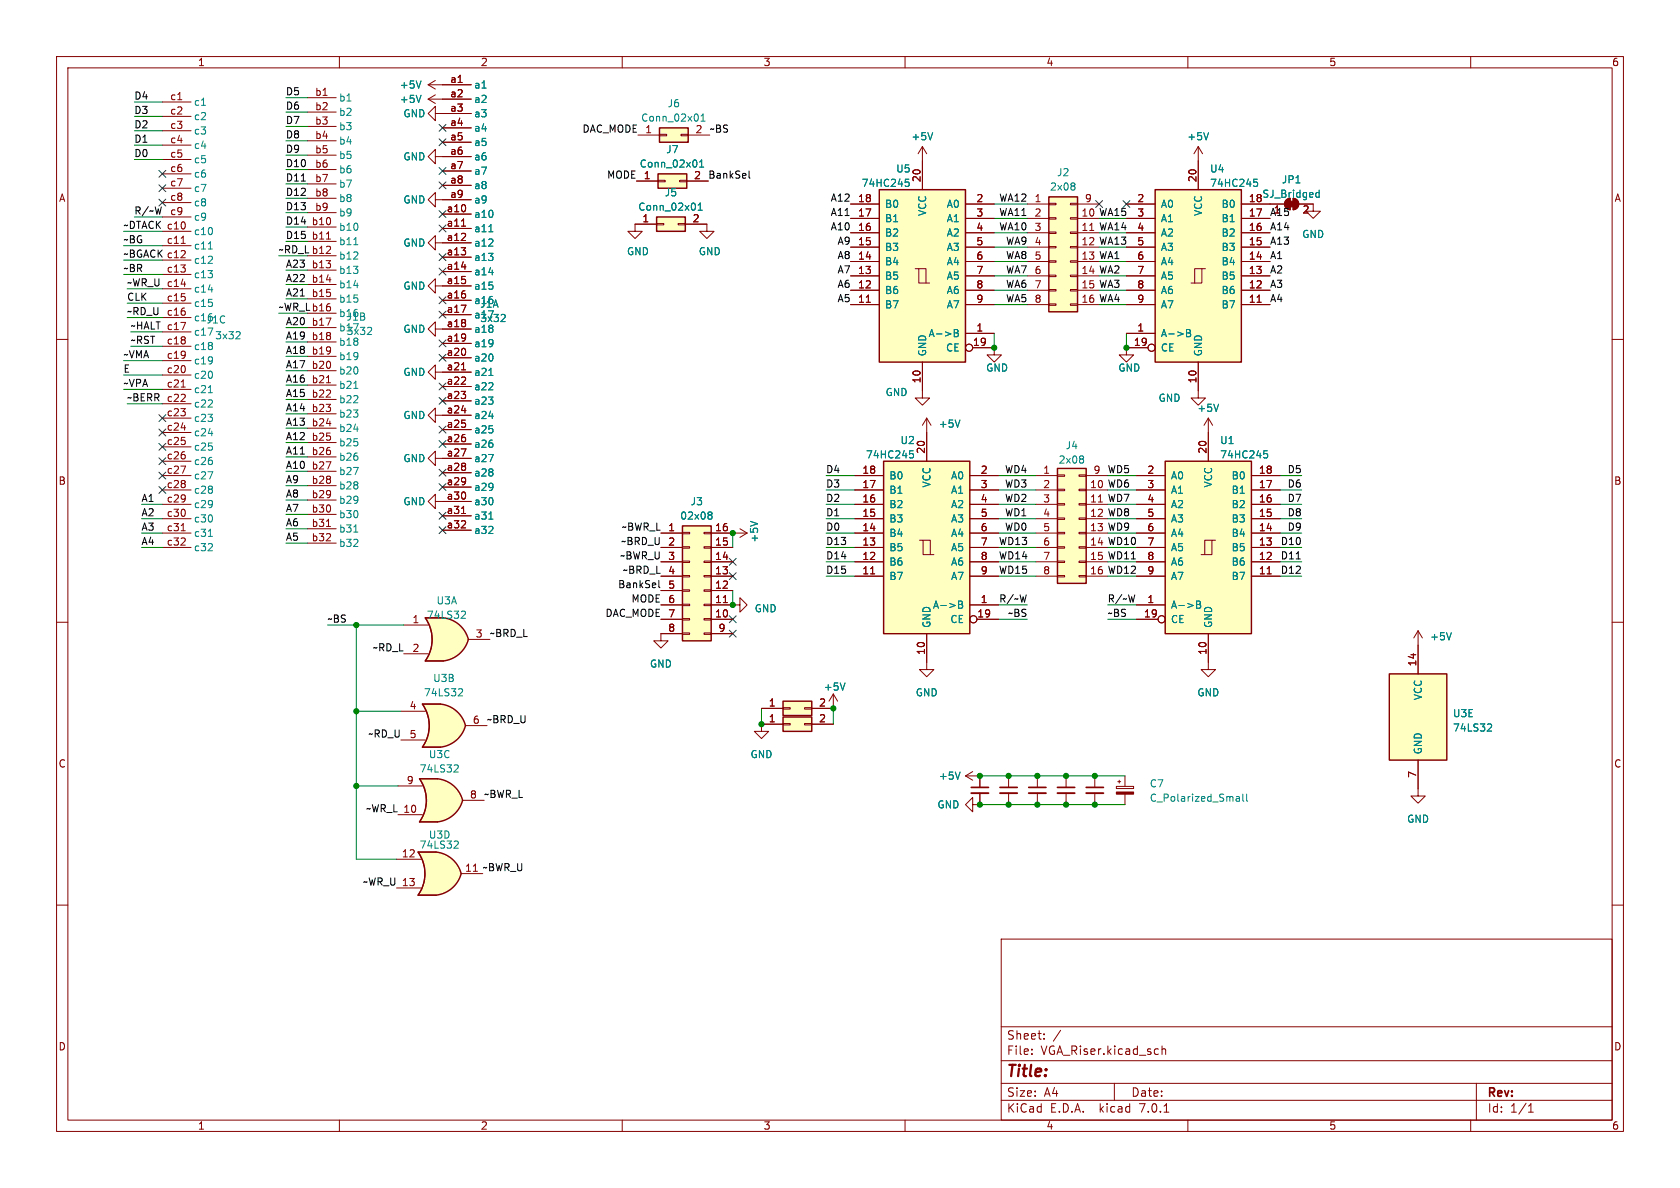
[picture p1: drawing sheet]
<svg xmlns="http://www.w3.org/2000/svg" width="297mm" height="210mm" viewBox="0 0 297 210" stroke-linecap="round" stroke-linejoin="round" font-family="sans-serif">
<g fill="none" stroke="#840000" stroke-width=".18">
<path d="M10 10h277v190h-277zM12 12h273v186h-273zM28.7 18h5.1M54.4 17.3h5M54.4 19.8h5M60 10v2M75.7 15h7.6M75.7 17.5h7.6M75.7 15l1.3 .7M75.7 17.5l1.3 .8M77 14.2l-1.3 .8M77 16.8l-1.3 .7"/>
<path d="M110 10v2M160 10v2M210 10v2M260 10v2M28.7 20.6h5.1M28.7 23.1h5.1M28.7 25.7h5.1M28.7 28.2h5.1M28.7 30.7h5.1M28.7 33.3h5.1M28.7 35.8h5.1M28.7 38.4h5.1"/>
<path d="M54.4 22.4h5M54.4 24.9h5M54.4 27.4h5M54.4 30h5M54.4 32.5h5M54.4 35.1h5M54.4 37.6h5M77 27.7v-1.3l-1.3 1.3 1.3 1.3v-1.3h6.3M77 35.3v-1.3l-1.3 1.3 1.3 1.3v-1.3h6.3M77 20.1v-1.3l-1.3 1.3 1.3 1.2v-1.2h6.3M78.2 37.8h5.1M78.2 22.6h5.1"/>
<path d="M78.2 25.1h5.1M78.2 30.2h5.1M78.2 32.8h5.1M81.6 40h.7M112.5 32h3.8M112.8 23.9h3.8M116.1 39.5h1.2v.3h-1.2zM116.1 39.6h-3.8v1.3h1.2l-1.2 1.3-1.3-1.3h1.3M116.3 31.9h1.3v.2h-1.3zM116.6 23.7h1.3v.3h-1.3zM119.9 39.5h1.3v.3h-1.3zM120.1 31.9h1.3v.2h-1.3z"/>
<path d="M120.4 23.7h1.3v.3h-1.3zM121.2 39.6h3.8v1.3h1.2l-1.2 1.3-1.3-1.3h1.3M121.4 32h3.8M121.7 23.9h3.8M150.4 38.6h5M150.4 36.1h5M163.1 25.9v7.6M163.1 25.9l-.8 1.3M163.1 25.9l.7 1.3M170.7 38.6h5.1M170.7 36.1h5.1M181.6 38.6h3.8"/>
<path d="M181.6 36.1h3.8M185.4 38.5h1.3v.2h-1.3zM185.4 35.9h1.3v.3h-1.3zM189.2 38.5h1.3v.2h-1.3zM189.2 35.9h1.3v.3h-1.3zM190.5 38.6h3.8M190.5 36.1h3.8M199.1 38.6h5.1M199.1 36.1h5.1M211.8 25.9l-.7 1.3M211.8 25.9v7.6M211.8 25.9l.8 1.3"/>
<path d="M219.5 38.6h5M219.5 36.1h5M227.4 35.3l.7-.2v2a1.02 1.02 0 0 1-1-.7 1.02 1.02 0 0 1 .3-1.1zM228.6 35.1a1.02 1.02 0 0 1 1 1 1.02 1.02 0 0 1-1 1zM232.2 36.1v1.2h1.2l-1.2 1.3-1.3-1.3h1.3M10 60h2M28.7 40.9h5.1M28.7 43.4h5.1M28.7 46h5.1M28.7 48.5h5.1M28.7 51.1h5.1M28.7 53.6h5.1"/>
<path d="M28.7 56.1h5.1M28.7 58.7h5.1M32 43h.8M54.4 40.1h5M54.4 42.7h5M54.4 45.2h5M54.4 47.8h5M54.4 50.3h5M54.4 52.8h5M54.4 55.4h5M54.4 57.9h5M57.7 42.3h.7"/>
<path d="M77 58.2v-1.3l-1.3 1.3 1.3 1.2v-1.2h6.3M77 42.9v-1.2l-1.3 1.2 1.3 1.3v-1.3h6.3M77 50.5v-1.2l-1.3 1.2 1.3 1.3v-1.3h6.3M78.2 40.4h5.1M78.2 45.5h5.1M78.2 48h5.1M78.2 53.1h5.1M78.2 55.6h5.1M150.4 53.8h5M150.4 51.3h5M150.4 48.8h5M150.4 46.2h5"/>
<path d="M150.4 43.7h5M150.4 41.1h5M153.1 53.4h.8M161.8 47.5h.6v2.5h1.9M162.4 47.5h1.3v2.5M170.7 58.9h5.1M170.7 53.8h5.1M170.7 51.3h5.1M170.7 48.8h5.1M170.7 46.2h5.1M170.7 43.7h5.1M170.7 41.1h5.1"/>
<path d="M181.6 53.8h3.8M181.6 51.3h3.8M181.6 48.8h3.8M181.6 46.2h3.8M181.6 43.7h3.8M181.6 41.1h3.8M185.4 53.7h1.3v.3h-1.3zM185.4 51.2h1.3v.2h-1.3zM185.4 48.6h1.3v.3h-1.3zM185.4 46.1h1.3v.3h-1.3zM185.4 43.6h1.3v.2h-1.3zM185.4 41h1.3v.3h-1.3z"/>
<path d="M189.2 53.7h1.3v.3h-1.3zM189.2 51.2h1.3v.2h-1.3zM189.2 48.6h1.3v.3h-1.3zM189.2 46.1h1.3v.3h-1.3zM189.2 43.6h1.3v.2h-1.3zM189.2 41h1.3v.3h-1.3zM190.5 53.8h3.8M190.5 51.3h3.8M190.5 48.8h3.8M190.5 46.2h3.8M190.5 43.7h3.8M190.5 41.1h3.8"/>
<path d="M199.1 58.9h5.1M199.1 53.8h5.1M199.1 51.3h5.1M199.1 48.8h5.1M199.1 46.2h5.1M199.1 43.7h5.1M199.1 41.1h5.1M212.5 47.5h-1.3v2.5M213.1 47.5h-.6v2.5h-1.9M219.5 53.8h5M219.5 51.3h5M219.5 48.8h5"/>
<path d="M219.5 46.2h5M219.5 43.7h5M219.5 41.1h5M222.2 53.4h.8M285 60h2M28.7 61.2h5.1M28.7 63.8h5.1M28.7 66.3h5.1M28.7 68.8h5.1M28.7 71.4h5.1M28.7 73.9h5.1M28.7 76.5h5.1"/>
<path d="M28.7 79h5.1M32 68.4h.8M54.4 60.5h5M54.4 63h5M54.4 65.5h5M54.4 68.1h5M54.4 70.6h5M54.4 73.2h5M54.4 75.7h5M54.4 78.2h5M57.7 67.7h.7M77 65.8v-1.3l-1.3 1.3 1.3 1.3v-1.3h6.3"/>
<path d="M77 73.4v-1.3l-1.3 1.3 1.3 1.3v-1.3h6.3M78.2 60.7h5.1M78.2 63.2h5.1M78.2 68.3h5.1M78.2 70.9h5.1M78.2 75.9h5.1M78.2 78.5h5.1M81.6 65.4h.7M163.1 64v6.4h1.2l-1.2 1.2-1.3-1.2h1.3M163.8 73.9l-.7 1.3M163.8 73.9v7.6M163.8 73.9l.8 1.3"/>
<path d="M172 61.5h3.8v1.2h1.2l-1.2 1.3-1.3-1.3h1.3M202.9 61.5h-3.8v1.2h1.3l-1.3 1.3-1.2-1.3h1.2M211.8 64v6.4h1.3l-1.3 1.2-1.2-1.2h1.2M213.6 73.9l-.7 1.3M213.6 73.9v7.6M213.6 73.9l.8 1.3M28.7 81.5h5.1M28.7 84.1h5.1M28.7 86.6h5.1M28.7 89.2h5.1M28.7 91.7h5.1M28.7 94.2h5.1"/>
<path d="M28.7 96.8h5.1M32 93.8h.8M54.4 80.8h5M54.4 83.3h5M54.4 85.9h5M54.4 88.4h5M54.4 90.9h5M54.4 93.5h5M54.4 96h5M57.7 93.1h.7M77 81v-1.2l-1.3 1.2 1.3 1.3v-1.3h6.3M77 88.6v-1.2l-1.3 1.2 1.3 1.3v-1.3h6.3"/>
<path d="M78.2 83.6h5.1M78.2 86.1h5.1M78.2 91.2h5.1M78.2 93.7h5.1M81.6 90.8h.7M116.8 94.2h3.8M116.8 96.8h3.8M116.8 99.3h3.8M120.6 99.2h1.3v.2h-1.3zM120.6 96.6h1.3v.3h-1.3zM120.6 94.1h1.3v.3h-1.3zM124.5 99.2h1.2v.2h-1.2z"/>
<path d="M124.5 96.6h1.2v.3h-1.2zM124.5 94.1h1.2v.3h-1.2zM125.7 94.2h6.4M125.7 96.8h3.8M125.7 99.3h3.8M130.8 93.5l1.3 .7M132.1 94.2l-1.3 .8M151.1 84.1h5.1M151.1 86.6h5.1M151.1 89.2h5.1M151.1 91.7h5.1M151.1 94.2h5.1"/>
<path d="M151.1 96.8h5.1M151.1 99.3h5.1M162.6 95.5h.6v2.5h1.9M163.2 95.5h1.3v2.5M171.4 84.1h5.1M171.4 86.6h5.1M171.4 89.2h5.1M171.4 91.7h5.1M171.4 94.2h5.1M171.4 96.8h5.1M171.4 99.3h5.1M183.1 84.1h3.8"/>
<path d="M183.1 86.6h3.8M183.1 89.2h3.8M183.1 91.7h3.8M183.1 94.2h3.8M183.1 96.8h3.8M183.1 99.3h3.8M186.9 99.2h1.3v.2h-1.3zM186.9 96.6h1.3v.3h-1.3zM186.9 94.1h1.3v.3h-1.3zM186.9 91.6h1.3v.2h-1.3zM186.9 89h1.3v.3h-1.3zM186.9 86.5h1.3v.2h-1.3z"/>
<path d="M186.9 83.9h1.3v.3h-1.3zM190.8 99.2h1.2v.2h-1.2zM190.8 96.6h1.2v.3h-1.2zM190.8 94.1h1.2v.3h-1.2zM190.8 91.6h1.2v.2h-1.2zM190.8 89h1.2v.3h-1.2zM190.8 86.5h1.2v.2h-1.2zM190.8 83.9h1.2v.3h-1.2zM192 84.1h3.8M192 86.6h3.8M192 89.2h3.8M192 91.7h3.8"/>
<path d="M192 94.2h3.8M192 96.8h3.8M192 99.3h3.8M200.9 84.1h5.1M200.9 86.6h5.1M200.9 89.2h5.1M200.9 91.7h5.1M200.9 94.2h5.1M200.9 96.8h5.1M200.9 99.3h5.1M214.2 95.5h-1.2v2.5M214.9 95.5h-.7v2.5h-1.9"/>
<path d="M221.2 84.1h5.1M221.2 86.6h5.1M221.2 89.2h5.1M221.2 91.7h5.1M221.2 94.2h5.1M221.2 96.8h5.1M221.2 99.3h5.1M10 110h2M116.8 109.5h3.8M116.8 106.9h3.8M116.8 104.4h3.8M116.8 101.9h3.8"/>
<path d="M120.6 111.9h1.3v.2h-1.3zM120.6 109.3h1.3v.3h-1.3zM120.6 106.8h1.3v.3h-1.3zM120.6 104.3h1.3v.2h-1.3zM120.6 101.7h1.3v.3h-1.3zM120.6 112h-3.8v1.3h1.3l-1.3 1.3-1.2-1.3h1.2M124.5 111.9h1.2v.2h-1.2zM124.5 109.3h1.2v.3h-1.2zM124.5 106.8h1.2v.3h-1.2zM124.5 104.3h1.2v.2h-1.2zM124.5 101.7h1.2v.3h-1.2zM125.7 106.9h5.1v-1.2l1.3 1.2-1.3 1.3v-1.3"/>
<path d="M125.7 109.5h3.8M125.7 104.4h3.8M125.7 101.9h3.8M125.7 112h3.8M127.9 106.5h.7M151.1 101.9h5.1M153.9 101.4h.7M163.8 112v6.4h1.3l-1.3 1.2-1.2-1.2h1.2M171.4 106.9h5.1M171.4 101.9h5.1M172.7 109.5h3.8M183.1 101.9h3.8"/>
<path d="M186.9 101.7h1.3v.3h-1.3zM190.8 101.7h1.2v.3h-1.2zM192 101.9h3.8M200.9 109.5h3.8M200.9 106.9h5.1M200.9 101.9h5.1M213.6 112v6.4h1.3l-1.3 1.2-1.3-1.2h1.3M221.2 101.9h5.1M224 101.4h.7M250.7 111.5l-.8 1.3M250.7 111.5v7.6M250.7 111.5l.8 1.3"/>
<path d="M285 110h2M134.6 125.2h3.8M138.4 125.1h1.3v.2h-1.3zM142.2 125.1h1.3v.2h-1.3zM147.3 122.7v2.5h-3.8M147.3 122.7l-.7 1.3M147.3 122.7l.8 1.3M170.7 137.2h2.5v2M170.7 137.2l1.3 .7M172 136.4l-1.3 .8M178.3 137.2v2M183.4 137.2v2"/>
<path d="M188.5 137.2v2M193.5 137.2v2M197.4 139h3v.4h-3zM197.6 138.2h.5M197.9 137.9v.5M198.9 137.2v1.8M250.7 134.4v6.3h1.3l-1.3 1.3-1.3-1.3h1.3M10 160h2M173.2 140.2v2h-1.2v1.3l-1.3-1.3 1.3-1.2v1.2M178.3 140.2v2M183.4 140.2v2M188.5 140.2v2"/>
<path d="M193.5 140.2v2M198.9 140.4v1.8M285 160h2M177 166h108v32h-108zM60 198v2M110 198v2M160 198v2M177 194.5h108M177 191.5h108M177 187.5h108M177 181.5h108M182.4 186.3v.1"/>
<path d="M182.4 185.5v.1M184.6 183.6v.1M184.6 182.8v.1M197 191.5v3M205.4 184.9v1.5M205.4 185.5l.2-.1 .4 .1 .1 .9M205.8 196.6h.8M210 198v2M260 198v2M261 191.5v6.5M270.2 196.6h.9M270.2 195.5l.4-.4v1.5"/>
<circle cx="171.3" cy="61.5" r=".63"/>
<circle cx="203.6" cy="61.5" r=".63"/>
<circle cx="172.1" cy="109.5" r=".63"/>
<circle cx="205.4" cy="109.5" r=".63"/>
</g>
<g fill="#ffffc2" stroke="#ffffc2" stroke-width=".18">
<path d="M116.3 30.7h5.1v2.6h-5.1z"/>
<path d="M116.6 22.6h5.1v2.5h-5.1z"/>
<path d="M116.1 38.4h5.1v2.5h-5.1z"/>
<path d="M155.4 33.5h15.3v30.5h-15.3z"/>
<path d="M120.6 93h5.1v20.3h-5.1z"/>
<path d="M185.4 34.8h5.1v20.3h-5.1z"/>
<path d="M204.2 33.5h15.3v30.5h-15.3z"/>
<path d="M245.6 119.1h10.2v15.3h-10.2z"/>
<path d="M138.4 124h5.1v2.5h-5.1z"/>
<path d="M206 81.5h15.2v30.5h-15.2z"/>
<path d="M186.9 82.8h5.1v20.3h-5.1z"/>
<path d="M156.2 81.5h15.2v30.5h-15.2z"/>
<path d="M77.3 126.9l5 1.4a5.2 5.2 0 0 1-4.4 3.8z"/>
</g>
<path d="M116.1 38.4h5.1v2.5h-5.1zM116.3 30.7h5.1v2.6h-5.1zM116.6 22.6h5.1v2.5h-5.1zM155.4 33.5h15.3v30.5h-15.3zM185.4 34.8h5.1v20.3h-5.1zM204.2 33.5h15.3v30.5h-15.3zM120.6 93h5.1v20.3h-5.1zM156.2 81.5h15.2v30.5h-15.2zM186.9 82.8h5.1v20.3h-5.1zM206 81.5h15.2v30.5h-15.2zM245.6 119.1h10.2v15.3h-10.2zM138.4 124h5.1v2.5h-5.1z" fill="none" stroke="#840000" stroke-width=".25"/>
<g fill="none" stroke="#008484" stroke-width=".18">
<path d="M74.4 14.3l-.4 1.3M74.4 16.8l-.4 1.3M123.4 37.2h.8M123.4 36.3l.4-.4v1.3M123.7 29.5h.7M123.7 28.6l.3-.3v1.2M123.9 21.4h.8M123.9 20.5l.4-.4v1.3M160.1 31.7h.6M160.2 32.2h.3l.2 .2v.4l-.5 .2M164.9 23.4l-.4 1.3M189.9 32.4l.1 .2-.1 .2"/>
<path d="M189.9 32.9l.1 .2-.1 .4M213.7 23.4l-.5 1.3M221.7 31.7h.6M221.8 32.2h.3l.2 .2v.4l-.5 .2M232.7 34.8h.5M232.7 34.1h.5M233.2 33.6v1.3M36.8 44h.8M42.3 58.7l.2 .2-.1 .3-.7 .7h.8M62.5 43.3h.8M65.6 57.9l.1 .2-.1 .3-.7 .7h.8M86.4 41h.7"/>
<path d="M89.2 55.6l.1 .2v.3l-.8 .7h.8M168.7 58.2h.4l.3 .3-.3 .4 .3 .1v.3l-.2 .2h-.5zM168.7 58.9h.4M209.8 58.2h.4l.2 .3-.2 .4 .2 .1 .1 .3-.2 .2h-.5zM209.8 58.9h.4M36.8 69.4h.8M62.5 68.7h.8M86.4 66.4h.7M160.8 79.7h.6M169.7 74.2l-.4 1.3M215.4 71.5l-.4 1.2M223.4 79.7h.7"/>
<path d="M36.8 94.8h.8M62.5 94.1h.8M86.4 91.8h.7M125.4 90.5h.2l.3 .2-.3 .3M125.4 91h.2M125.6 91l.3 .3v.2l-.3 .3h-.2M132.7 92.2l1.2 .4M161 80.2h.3l.2 .2-.1 .4-.4 .2M191.4 80.7l.2 .1-.2 .3M191.4 81.2l.2 .2-.2 .4M223.6 80.2h.3l.2 .2v.4l-.5 .2M169.5 106.3h.4l.2 .2-.2 .4 .2 .1 .1 .3-.2 .2h-.5z"/>
<path d="M169.5 106.9h.4M211.5 106.3h.5l.2 .2-.2 .4 .2 .1 .1 .3-.3 .2h-.5zM211.5 106.9h.5M256.6 111.8l-.4 1.3M149.4 120.7l-.4 1.3M169.7 136.5l-.4 1.2M263.2 128h.4l.1 .3-.8 .9h.8M218.7 140.8h.2l.2 .2v.6M219.1 141.6h-.4M219.1 141.1l-.4 .1M219.7 140.4v1.1l.2 .1M220.4 140.4v1.1l.2 .1"/>
</g>
<g fill="#840000" stroke="#840000" stroke-width=".18">
<path d="M227.8 35.6h1.1v1h-1.1z"/>
<path d="M227.4 35.3l.7-.2v2a1.02 1.02 0 0 1-1-.7 1.02 1.02 0 0 1 .3-1.1z"/>
<path d="M228.6 35.1a1.02 1.02 0 0 1 1 1 1.02 1.02 0 0 1-1 1z"/>
<path d="M197.4 140h3v.4h-3z"/>
</g>
<path d="M171.7 140.2h3.1M176.8 140.2h3M181.9 140.2h3M186.9 140.2h3.1M192 140.2h3.1" fill="none" stroke="#840000" stroke-width=".33"/>
<path d="M171.7 139.2h3.1M176.8 139.2h3M181.9 139.2h3M186.9 139.2h3.1M192 139.2h3.1" fill="none" stroke="#840000" stroke-width=".3"/>
<path d="M74.7 132.1h3.2M74.7 124.5h3.2" fill="none" stroke="#ffffc2" stroke-width=".18"/>
<path d="M74.7 124.5h3.2v7.6h-3.2a6.7 6.7 0 0 0 0-7.6z" fill="#ffffc2"/>
<g fill="#ffffc2" stroke="#ffffc2" stroke-width=".18">
<path d="M77.9 124.5a5.1 5.1 0 0 1 4.4 3.8l-5 1.3z"/>
<path d="M77.8 111.7l5 1.3a5.2 5.2 0 0 1-4.4 3.8z"/>
</g>
<path d="M77.9 124.5h-3.2a6.6 6.6 0 0 1 0 7.6h3.2M77.9 124.5a5.1 5.1 0 0 1 4.4 3.8 5.2 5.2 0 0 1-4.4 3.8" fill="none" stroke="#840000" stroke-width=".25"/>
<path d="M70.9 125.7h4.3M70.9 130.8h4.3M77.9 124.5h-3.2a6.6 6.6 0 0 1 0 7.6h3.2M82.3 128.3h3.8" fill="none" stroke="#840000" stroke-width=".18"/>
<path d="M81.2 121.7l.5 .1 .1 .3-.8 .9h.8" fill="none" stroke="#008484" stroke-width=".18"/>
<path d="M75.2 116.8h3.2M75.2 109.2h3.2" fill="none" stroke="#ffffc2" stroke-width=".18"/>
<path d="M75.2 109.2h3.2v7.6h-3.2a6.7 6.7 0 0 0 0-7.6z" fill="#ffffc2"/>
<g fill="#ffffc2" stroke="#ffffc2" stroke-width=".18">
<path d="M78.4 109.2a5.1 5.1 0 0 1 4.4 3.8l-5 1.3z"/>
<path d="M76.8 140.1l5 1.4a5.2 5.2 0 0 1-4.4 3.8z"/>
</g>
<path d="M78.4 109.2h-3.2a6.6 6.6 0 0 1 0 7.6h3.2M78.4 109.2a5.1 5.1 0 0 1 4.4 3.8 5.2 5.2 0 0 1-4.4 3.8" fill="none" stroke="#840000" stroke-width=".25"/>
<path d="M71.4 110.5h4.3M71.4 115.6h4.3M78.4 109.2h-3.2a6.6 6.6 0 0 1 0 7.6h3.2M82.8 113h3.8" fill="none" stroke="#840000" stroke-width=".18"/>
<path d="M81.7 108l.5 .1 .1 .3-.8 .9h.8" fill="none" stroke="#008484" stroke-width=".18"/>
<path d="M74.2 137.7h3.1M74.2 145.3h3.1" fill="none" stroke="#ffffc2" stroke-width=".18"/>
<path d="M74.2 137.7h3.1v7.6h-3.1a6.7 6.7 0 0 0 0-7.6z" fill="#ffffc2"/>
<g fill="#ffffc2" stroke="#ffffc2" stroke-width=".18">
<path d="M77.4 137.7a5.1 5.1 0 0 1 4.4 3.8l-5 1.3z"/>
<path d="M76.5 153.1l5 1.3a5.2 5.2 0 0 1-4.4 3.8z"/>
</g>
<path d="M77.3 137.7h-3.1a6.6 6.6 0 0 1 0 7.6h3.1M77.4 137.7a5.1 5.1 0 0 1 4.4 3.8 5.2 5.2 0 0 1-4.4 3.8" fill="none" stroke="#840000" stroke-width=".25"/>
<path d="M70.4 138.9h4.3M77.3 137.7h-3.1a6.6 6.6 0 0 1 0 7.6h3.1M70.4 144h4.3M81.8 141.5h3.8" fill="none" stroke="#840000" stroke-width=".18"/>
<path d="M80.5 135.2l.4 .1 .1 .3-.8 .9h.8" fill="none" stroke="#008484" stroke-width=".18"/>
<path d="M73.9 158.2h3.2M73.9 150.6h3.2" fill="none" stroke="#ffffc2" stroke-width=".18"/>
<path d="M73.9 150.6h3.2v7.6h-3.2a6.7 6.7 0 0 0 0-7.6z" fill="#ffffc2"/>
<g fill="#ffffc2" stroke="#ffffc2" stroke-width=".18">
<path d="M77.1 150.6a5.1 5.1 0 0 1 4.4 3.8l-4.9 1.3z"/>
<path d="M138.4 126.7h5.1v2.6h-5.1z"/>
</g>
<path d="M138.4 126.7h5.1v2.6h-5.1zM77.1 150.6h-3.2a6.6 6.6 0 0 1 0 7.6h3.2M77.1 150.6a5.1 5.1 0 0 1 4.4 3.8 5.2 5.2 0 0 1-4.4 3.8" fill="none" stroke="#840000" stroke-width=".25"/>
<g fill="none" stroke="#840000" stroke-width=".18">
<path d="M78.2 15h5.1M78.2 17.5h5.1M78.2 37.8h5.1M78.2 20.1h5.1M78.2 22.6h5.1M78.2 25.1h5.1M78.2 27.7h5.1M78.2 30.2h5.1M78.2 32.8h5.1M78.2 35.3h5.1M81.6 40h.7M112.3 39.6h3.8"/>
<path d="M112.5 32h3.8M121.2 39.6h3.8M121.4 32h3.8M150.4 38.6h5M150.4 36.1h5M163.1 28.4v5.1M170.7 38.6h5.1M170.7 36.1h5.1M199.1 38.6h5.1M199.1 36.1h5.1M211.8 28.4v5.1M219.5 38.6h5"/>
<path d="M219.5 36.1h5M78.2 40.4h5.1M78.2 42.9h5.1M78.2 45.5h5.1M78.2 48h5.1M78.2 50.5h5.1M78.2 53.1h5.1M78.2 55.6h5.1M78.2 58.2h5.1M150.4 53.8h5M150.4 51.3h5M150.4 48.8h5"/>
<path d="M150.4 46.2h5M150.4 43.7h5M150.4 41.1h5M153.1 53.4h.8M170.7 58.9h5.1M170.7 53.8h5.1M170.7 51.3h5.1M170.7 48.8h5.1M170.7 46.2h5.1M170.7 43.7h5.1M170.7 41.1h5.1M199.1 58.9h5.1"/>
<path d="M199.1 53.8h5.1M199.1 51.3h5.1M199.1 48.8h5.1M199.1 46.2h5.1M199.1 43.7h5.1M199.1 41.1h5.1M219.5 53.8h5M219.5 51.3h5M219.5 48.8h5M219.5 46.2h5M219.5 43.7h5M219.5 41.1h5"/>
<path d="M222.2 53.4h.8M78.2 60.7h5.1M78.2 63.2h5.1M78.2 65.8h5.1M78.2 68.3h5.1M78.2 70.9h5.1M78.2 73.4h5.1M78.2 75.9h5.1M78.2 78.5h5.1M81.6 65.4h.7M163.1 64v5.1M163.8 76.5v5"/>
<path d="M172 61.5h3.8M199.1 61.5h3.8M211.8 64v5.1M213.6 76.5v5M78.2 81h5.1M78.2 83.6h5.1M78.2 86.1h5.1M78.2 88.6h5.1M78.2 91.2h5.1M78.2 93.7h5.1M81.6 90.8h.7M116.8 94.2h3.8"/>
<path d="M116.8 99.3h3.8M116.8 96.8h3.8M125.7 94.2h3.8M125.7 99.3h3.8M125.7 96.8h3.8M151.1 94.2h5.1M151.1 99.3h5.1M151.1 96.8h5.1M151.1 91.7h5.1M151.1 89.2h5.1M151.1 86.6h5.1M151.1 84.1h5.1"/>
<path d="M171.4 94.2h5.1M171.4 99.3h5.1M171.4 96.8h5.1M171.4 91.7h5.1M171.4 89.2h5.1M171.4 86.6h5.1M171.4 84.1h5.1M200.9 94.2h5.1M200.9 99.3h5.1M200.9 96.8h5.1M200.9 91.7h5.1M200.9 89.2h5.1"/>
<path d="M200.9 86.6h5.1M200.9 84.1h5.1M221.2 94.2h5.1M221.2 99.3h5.1M221.2 96.8h5.1M221.2 91.7h5.1M221.2 89.2h5.1M221.2 86.6h5.1M221.2 84.1h5.1M116.8 109.5h3.8M116.8 106.9h3.8M116.8 104.4h3.8"/>
<path d="M116.8 101.9h3.8M116.8 112h3.8M125.7 109.5h3.8M125.7 106.9h3.8M125.7 104.4h3.8M125.7 101.9h3.8M125.7 112h3.8M127.9 106.5h.7M151.1 101.9h5.1M153.9 101.4h.7M163.8 112v5.1M171.4 106.9h5.1"/>
<path d="M171.4 101.9h5.1M172.7 109.5h3.8M200.9 109.5h3.8M200.9 106.9h5.1M200.9 101.9h5.1M213.6 112v5.1M221.2 101.9h5.1M224 101.4h.7M250.7 114v5.1M134.6 125.2h3.8M138.4 127.9h1.3v.2h-1.3zM138.4 128h-3.8v1.3h-1.3l1.3 1.3 1.3-1.3h-1.3"/>
<path d="M142.2 127.9h1.3v.2h-1.3zM143.5 128h3.8M143.5 125.2h3.8M173.2 137.2v2M250.7 134.4v5M70.1 151.9h4.3M70.1 157h4.3M77.1 150.6h-3.2a6.6 6.6 0 0 1 0 7.6h3.2M81.5 154.4h3.8M173.2 140.2v2"/>
<circle cx="171.3" cy="61.5" r=".63"/>
<circle cx="203.6" cy="61.5" r=".63"/>
<circle cx="172.1" cy="109.5" r=".63"/>
<circle cx="205.4" cy="109.5" r=".63"/>
</g>
<g fill="none" stroke="#008484" stroke-width=".18">
<path d="M74.4 14.3l-.4 1.3M74.4 16.8l-.4 1.3M123.4 37.2h.8M123.4 36.3l.4-.4v1.3M123.7 29.5h.7M123.7 28.6l.3-.3v1.2M160.1 31.7h.6M160.2 32.2h.3l.2 .2v.4l-.5 .2M164.9 23.4l-.4 1.3M213.7 23.4l-.5 1.3M221.7 31.7h.6M221.8 32.2h.3l.2 .2v.4l-.5 .2"/>
<path d="M232.7 34.8h.5M232.7 34.1h.5M233.2 33.6v1.3M86.4 41h.7M89.2 55.6l.1 .2v.3l-.8 .7h.8M168.7 58.2h.4l.3 .3-.3 .4 .3 .1v.3l-.2 .2h-.5zM168.7 58.9h.4M209.8 58.2h.4l.2 .3-.2 .4 .2 .1 .1 .3-.2 .2h-.5zM209.8 58.9h.4M86.4 66.4h.7M160.8 79.7h.6M169.7 74.2l-.4 1.3"/>
<path d="M215.4 71.5l-.4 1.2M223.4 79.7h.7M86.4 91.8h.7M125.4 90.5h.2l.3 .2-.3 .3M125.4 91h.2M125.6 91l.3 .3v.2l-.3 .3h-.2M132.7 92.2l1.2 .4M161 80.2h.3l.2 .2-.1 .4-.4 .2M223.6 80.2h.3l.2 .2v.4l-.5 .2M169.5 106.3h.4l.2 .2-.2 .4 .2 .1 .1 .3-.2 .2h-.5zM169.5 106.9h.4M211.5 106.3h.5l.2 .2-.2 .4 .2 .1 .1 .3-.3 .2h-.5z"/>
<path d="M211.5 106.9h.5M256.6 111.8l-.4 1.3M149.4 120.7l-.4 1.3M169.7 136.5l-.4 1.2M263.2 128h.4l.1 .3-.8 .9h.8M80.5 148.7h.4l.1 .3-.8 .9h.8"/>
</g>
<path d="M132.4 30.2v1.1l.2 .2M229.2 98.8h.7M116.5 102.6v1.1l.2 .2" fill="none" stroke="#000" stroke-width=".18"/>
<g fill="none" stroke="#008400" stroke-width=".18">
<path d="M23.7 18h5M50.5 19.8h3.9M50.5 17.3h3.9M23.7 25.7h5M23.7 28.2h5M23.7 23.1h5M23.7 20.6h5M23.7 38.4h5M50.5 35.1h3.9M50.5 24.9h3.9M50.5 27.4h3.9M50.5 22.4h3.9"/>
<path d="M50.5 37.6h3.9M50.5 32.5h3.9M50.5 30h3.9M175.8 36.1h5.8M175.8 38.6h5.8M194.3 38.6h4.8M21.8 43.4h6.9M21.8 46h6.9M21.8 48.5h6.9M21.8 40.9h6.9M22.5 51.1h6.2M22.5 53.6h6.2"/>
<path d="M22.5 56.1h6.2M23.1 58.7h5.6M49.3 45.2h5.1M49.3 55.4h5.1M50.5 40.1h3.9M50.5 42.7h3.9M50.5 47.8h3.9M50.5 50.3h3.9M50.5 52.8h3.9M50.5 57.9h3.9M175.8 43.7h5.8M175.8 46.2h5.8"/>
<path d="M175.8 53.8h5.8M175.8 48.8h5.8M175.8 51.3h5.8M175.8 58.9v2.6M175.8 41.1h5.8M194.3 43.7h4.8M194.3 46.2h4.8M194.3 53.8h4.8M194.3 48.8h4.8M194.3 51.3h4.8M194.3 41.1h4.8M199.1 58.9v2.6"/>
<path d="M21.8 63.8h6.9M21.8 66.3h6.9M21.8 68.8h6.9M22.5 71.4h6.2M23.1 61.2h5.6M50.5 73.2h3.9M50.5 68.1h3.9M50.5 65.5h3.9M50.5 70.6h3.9M50.5 78.2h3.9M50.5 75.7h3.9M50.5 60.5h3.9"/>
<path d="M50.5 63h3.9M25 89.2h3.7M25 96.8h3.7M25 94.2h3.7M25 91.7h3.7M50.5 90.9h3.9M50.5 88.4h3.9M50.5 96h3.9M50.5 80.8h3.9M50.5 85.9h3.9M50.5 83.3h3.9M50.5 93.5h3.9"/>
<path d="M129.5 94.2v2.6M146 89.2h5.1M146 96.8h5.1M146 94.2h5.1M146 84.1h5.1M146 99.3h5.1M146 91.7h5.1M146 86.6h5.1M176.5 89.2h6.6M176.5 96.8h6.6M176.5 94.2h6.6M176.5 84.1h6.6"/>
<path d="M176.5 99.3h6.6M176.5 91.7h6.6M176.5 86.6h6.6M195.8 89.2h5.1M195.8 96.8h5.1M195.8 94.2h5.1M195.8 84.1h5.1M195.8 99.3h5.1M195.8 91.7h5.1M195.8 86.6h5.1M226.3 89.2h3.8M226.3 96.8h3.8"/>
<path d="M226.3 94.2h3.8M226.3 84.1h3.8M226.3 99.3h3.8M226.3 91.7h3.8M226.3 86.6h3.8M57.9 110.5h13.5M63 110.5v41.4h7.1M129.5 104.4v2.5M146 101.9h5.1M176.5 101.9h6.6M176.5 106.9h5.1M176.5 109.5h5.1"/>
<path d="M195.8 101.9h5.1M195.8 106.9h5.1M195.8 109.5h5.1M226.3 101.9h3.8M63 138.9h7.4M63 125.7h7.9M134.6 125.2v2.8M147.3 125.2v2.8M173.2 137.2h25.7M173.2 142.2h25.7"/>
</g>
<g fill="none" stroke="#000084" stroke-width=".18">
<path d="M28.1 35.2l1.2 1.2M28.1 32.7l1.2 1.2M28.1 30.1l1.2 1.2M29.3 35.2l-1.2 1.2M29.3 32.7l-1.2 1.2M29.3 30.1l-1.2 1.2M77.6 22l1.2 1.2M77.6 24.5l1.2 1.3M77.6 29.6l1.2 1.2M77.6 37.2l1.2 1.3M77.6 32.2l1.2 1.2M77.6 39.8l1.2 1.2"/>
<path d="M78.8 22l-1.2 1.2M78.8 24.5l-1.2 1.3M78.8 29.6l-1.2 1.2M78.8 37.2l-1.2 1.3M78.8 32.2l-1.2 1.2M78.8 39.8l-1.2 1.2M193.7 35.5l1.2 1.2M194.9 35.5l-1.2 1.2M198.5 35.5l1.2 1.2M199.7 35.5l-1.2 1.2M77.6 52.5l1.2 1.2M77.6 55l1.2 1.2"/>
<path d="M77.6 47.4l1.2 1.2M77.6 44.9l1.2 1.2M78.8 52.5l-1.2 1.2M78.8 55l-1.2 1.2M78.8 47.4l-1.2 1.2M78.8 44.9l-1.2 1.2M28.1 75.8l1.2 1.3M28.1 78.4l1.2 1.2M28.1 73.3l1.2 1.2M29.3 75.8l-1.2 1.3M29.3 78.4l-1.2 1.2M29.3 73.3l-1.2 1.2"/>
<path d="M77.6 67.7l1.2 1.2M77.6 62.6l1.2 1.3M77.6 60.1l1.2 1.2M77.6 77.9l1.2 1.2M77.6 70.3l1.2 1.2M77.6 75.3l1.2 1.3M78.8 67.7l-1.2 1.2M78.8 62.6l-1.2 1.3M78.8 60.1l-1.2 1.2M78.8 77.9l-1.2 1.2M78.8 70.3l-1.2 1.2M78.8 75.3l-1.2 1.3"/>
<path d="M28.1 80.9l1.2 1.2M28.1 83.5l1.2 1.2M28.1 86l1.2 1.2M29.3 80.9l-1.2 1.2M29.3 83.5l-1.2 1.2M29.3 86l-1.2 1.2M77.6 93.1l1.2 1.2M77.6 90.6l1.2 1.2M77.6 85.5l1.2 1.2M77.6 83l1.2 1.2M78.8 93.1l-1.2 1.2M78.8 90.6l-1.2 1.2"/>
<path d="M78.8 85.5l-1.2 1.2M78.8 83l-1.2 1.2M128.9 98.7l1.2 1.2M130.1 98.7l-1.2 1.2M128.9 111.4l1.2 1.2M128.9 101.2l1.2 1.3M128.9 108.9l1.2 1.2M130.1 111.4l-1.2 1.2M130.1 101.2l-1.2 1.3M130.1 108.9l-1.2 1.2"/>
</g>
<g fill="#008400" stroke="#008400" stroke-width=".18">
<circle cx="63" cy="110.5" r=".46"/>
<circle cx="129.5" cy="94.2" r=".46"/>
<circle cx="129.5" cy="106.9" r=".46"/>
<circle cx="175.8" cy="61.5" r=".46"/>
<circle cx="183.4" cy="137.2" r=".46"/>
<circle cx="188.5" cy="137.2" r=".46"/>
<circle cx="178.3" cy="137.2" r=".46"/>
<circle cx="183.4" cy="142.2" r=".46"/>
<circle cx="188.5" cy="142.2" r=".46"/>
<circle cx="178.3" cy="142.2" r=".46"/>
<circle cx="193.5" cy="142.2" r=".46"/>
<circle cx="193.5" cy="137.2" r=".46"/>
<circle cx="199.1" cy="61.5" r=".46"/>
<circle cx="173.2" cy="142.2" r=".46"/>
<circle cx="173.2" cy="137.2" r=".46"/>
<circle cx="63" cy="125.7" r=".46"/>
<circle cx="63" cy="138.9" r=".46"/>
<circle cx="147.3" cy="125.2" r=".46"/>
<circle cx="134.6" cy="128" r=".46"/>
</g>
<text font-size="2.8" fill="#840000" x="178" y="190.8">Title:</text>
<g font-size="2.1" fill="#840000">
<text x="178" y="183.9">Sheet:</text>
<text x="186.2" y="183.9">/</text>
<text x="178" y="186.6">File:</text>
<text x="184" y="186.6">VGA_Riser.kicad_sch</text>
<text x="178" y="196.8">KiCad</text>
<text x="178" y="194">Size:</text>
<text x="184.6" y="194">A4</text>
<text x="185.7" y="196.8">E.D.A.</text>
<text x="194.4" y="196.8">kicad</text>
<text x="200" y="194">Date:</text>
<text x="201.5" y="196.8">7.0.1</text>
<text x="263" y="194.2">Rev:</text>
<text x="263" y="196.8">Id:</text>
<text x="267" y="196.8">1/1</text>
</g>
<g font-size="1.8" fill="#840000">
<text x="35" y="11.8">1</text>
<text x="85" y="11.8">2</text>
<text x="135" y="11.8">3</text>
<text x="185" y="11.8">4</text>
<text x="235" y="11.8">5</text>
<text x="285" y="11.8">6</text>
<text x="30" y="17.8">c1</text>
<text x="55.7" y="17">b1</text>
<text x="79.5" y="14.7">a1</text>
<text x="79.5" y="17.3">a2</text>
<text x="30" y="20.3">c2</text>
<text x="30" y="22.9">c3</text>
<text x="55.7" y="19.6">b2</text>
<text x="55.7" y="22.1">b3</text>
<text x="79.5" y="19.8">a3</text>
<text x="79.5" y="22.4">a4</text>
<text x="122.9" y="23.6">2</text>
<text x="30" y="25.4">c4</text>
<text x="30" y="27.9">c5</text>
<text x="55.7" y="24.6">b4</text>
<text x="55.7" y="27.2">b5</text>
<text x="55.7" y="29.7">b6</text>
<text x="79.5" y="24.9">a5</text>
<text x="79.5" y="27.4">a6</text>
<text x="79.5" y="30">a7</text>
<text x="10.4" y="35.8">A</text>
<text x="30" y="30.5">c6</text>
<text x="30" y="33">c7</text>
<text x="30" y="35.6">c8</text>
<text x="55.7" y="32.3">b7</text>
<text x="55.7" y="34.8">b8</text>
<text x="79.5" y="32.5">a8</text>
<text x="79.5" y="35.1">a9</text>
<text x="113.8" y="31.8">1</text>
<text x="122.6" y="31.8">2</text>
<text x="151.6" y="35.8">18</text>
<text x="162.8" y="32.3" transform="rotate(-90 162.8 32.3)">20</text>
<text x="172.6" y="35.8">2</text>
<text x="182.8" y="35.8">1</text>
<text x="191.7" y="35.8">9</text>
<text x="201" y="35.8">2</text>
<text x="211.6" y="32.3" transform="rotate(-90 211.6 32.3)">20</text>
<text x="220.7" y="35.8">18</text>
<text x="223.1" y="35.1">SJ_Bridged</text>
<text x="285.4" y="35.8">A</text>
<text x="30" y="38.1">c9</text>
<text x="55" y="39.9">b10</text>
<text x="55.7" y="37.3">b9</text>
<text x="78.9" y="37.6">a10</text>
<text x="78.9" y="40.1">a11</text>
<text x="113.5" y="39.4">1</text>
<text x="122.4" y="39.4">2</text>
<text x="151.6" y="40.9">16</text>
<text x="151.6" y="38.4">17</text>
<text x="172.6" y="38.4">3</text>
<text x="172.6" y="40.9">4</text>
<text x="182.8" y="38.4">2</text>
<text x="182.8" y="40.9">3</text>
<text x="201" y="38.4">3</text>
<text x="201" y="40.9">4</text>
<text x="220.7" y="40.9">16</text>
<text x="220.7" y="38.4">17</text>
<text x="225.1" y="38">1</text>
<text x="230.2" y="38">2</text>
<text x="29.4" y="43.2">c11</text>
<text x="55" y="42.4">b11</text>
<text x="55" y="47.5">b13</text>
<text x="78.9" y="42.7">a12</text>
<text x="78.9" y="45.2">a13</text>
<text x="78.9" y="47.8">a14</text>
<text x="151.6" y="46">14</text>
<text x="151.6" y="43.4">15</text>
<text x="172.6" y="43.4">5</text>
<text x="172.6" y="46">6</text>
<text x="182.8" y="43.4">4</text>
<text x="182.8" y="46">5</text>
<text x="201" y="43.4">5</text>
<text x="201" y="46">6</text>
<text x="220.7" y="46">14</text>
<text x="220.7" y="43.4">15</text>
<text x="29.4" y="48.3">c13</text>
<text x="29.4" y="53.3">c15</text>
<text x="55" y="50">b14</text>
<text x="55" y="52.6">b15</text>
<text x="78.9" y="50.3">a15</text>
<text x="78.9" y="52.8">a16</text>
<text x="151.6" y="53.6">11</text>
<text x="151.6" y="51.1">12</text>
<text x="151.6" y="48.5">13</text>
<text x="172.6" y="48.5">7</text>
<text x="172.6" y="51.1">8</text>
<text x="172.6" y="53.6">9</text>
<text x="182.8" y="48.5">6</text>
<text x="182.8" y="51.1">7</text>
<text x="182.8" y="53.6">8</text>
<text x="201" y="48.5">7</text>
<text x="201" y="51.1">8</text>
<text x="201" y="53.6">9</text>
<text x="220.7" y="53.6">11</text>
<text x="220.7" y="51.1">12</text>
<text x="220.7" y="48.5">13</text>
<text x="55" y="57.7">b17</text>
<text x="78.9" y="55.4">a17</text>
<text x="78.9" y="57.9">a18</text>
<text x="172.6" y="58.7">1</text>
<text x="201" y="58.7">1</text>
<text x="29.4" y="61">c18</text>
<text x="29.4" y="63.5">c19</text>
<text x="55" y="60.2">b18</text>
<text x="55" y="62.7">b19</text>
<text x="55" y="65.3">b20</text>
<text x="78.9" y="60.5">a19</text>
<text x="78.9" y="63">a20</text>
<text x="78.9" y="65.5">a21</text>
<text x="172" y="61.2">19</text>
<text x="200.4" y="61.2">19</text>
<text x="29.4" y="66">c20</text>
<text x="29.4" y="68.6">c21</text>
<text x="55" y="67.8">b21</text>
<text x="55" y="70.4">b22</text>
<text x="78.9" y="68.1">a22</text>
<text x="78.9" y="70.6">a23</text>
<text x="162.8" y="67.8" transform="rotate(-90 162.8 67.8)">10</text>
<text x="211.6" y="67.8" transform="rotate(-90 211.6 67.8)">10</text>
<text x="29.4" y="73.7">c23</text>
<text x="29.4" y="76.2">c24</text>
<text x="55" y="72.9">b23</text>
<text x="55" y="75.4">b24</text>
<text x="55" y="78">b25</text>
<text x="78.9" y="73.2">a24</text>
<text x="78.9" y="75.7">a25</text>
<text x="29.4" y="78.7">c25</text>
<text x="29.4" y="81.3">c26</text>
<text x="29.4" y="83.8">c27</text>
<text x="55" y="80.5">b26</text>
<text x="55" y="83.1">b27</text>
<text x="78.9" y="78.2">a26</text>
<text x="78.9" y="80.8">a27</text>
<text x="78.9" y="83.3">a28</text>
<text x="152.4" y="83.8">18</text>
<text x="163.6" y="80.3" transform="rotate(-90 163.6 80.3)">20</text>
<text x="173.3" y="83.8">2</text>
<text x="184.4" y="83.8">1</text>
<text x="193.3" y="83.8">9</text>
<text x="202.8" y="83.8">2</text>
<text x="213.4" y="80.3" transform="rotate(-90 213.4 80.3)">20</text>
<text x="222.5" y="83.8">18</text>
<text x="10.3" y="85.8">B</text>
<text x="29.4" y="86.4">c28</text>
<text x="29.4" y="88.9">c29</text>
<text x="55" y="85.6">b28</text>
<text x="55" y="88.1">b29</text>
<text x="78.9" y="85.9">a29</text>
<text x="78.9" y="88.4">a30</text>
<text x="152.4" y="88.9">16</text>
<text x="152.4" y="86.4">17</text>
<text x="173.3" y="86.4">3</text>
<text x="173.3" y="88.9">4</text>
<text x="184.4" y="86.4">2</text>
<text x="184.4" y="88.9">3</text>
<text x="202.8" y="86.4">3</text>
<text x="202.8" y="88.9">4</text>
<text x="222.5" y="88.9">16</text>
<text x="222.5" y="86.4">17</text>
<text x="285.3" y="85.8">B</text>
<text x="29.4" y="91.4">c30</text>
<text x="29.4" y="94">c31</text>
<text x="55" y="90.7">b30</text>
<text x="55" y="93.2">b31</text>
<text x="55" y="95.8">b32</text>
<text x="78.9" y="90.9">a31</text>
<text x="78.9" y="93.5">a32</text>
<text x="118.1" y="94">1</text>
<text x="126.4" y="94">16</text>
<text x="152.4" y="94">14</text>
<text x="152.4" y="91.4">15</text>
<text x="173.3" y="91.4">5</text>
<text x="173.3" y="94">6</text>
<text x="184.4" y="91.4">4</text>
<text x="184.4" y="94">5</text>
<text x="202.8" y="91.4">5</text>
<text x="202.8" y="94">6</text>
<text x="222.5" y="94">14</text>
<text x="222.5" y="91.4">15</text>
<text x="29.4" y="96.5">c32</text>
<text x="118.1" y="96.5">2</text>
<text x="118.1" y="101.6">4</text>
<text x="118.1" y="99.1">3</text>
<text x="126.4" y="101.6">13</text>
<text x="126.4" y="99.1">14</text>
<text x="126.4" y="96.5">15</text>
<text x="152.4" y="101.6">11</text>
<text x="152.4" y="99.1">12</text>
<text x="152.4" y="96.5">13</text>
<text x="173.3" y="96.5">7</text>
<text x="173.3" y="99.1">8</text>
<text x="173.3" y="101.6">9</text>
<text x="184.4" y="96.5">6</text>
<text x="184.4" y="99.1">7</text>
<text x="184.4" y="101.6">8</text>
<text x="202.8" y="96.5">7</text>
<text x="202.8" y="99.1">8</text>
<text x="202.8" y="101.6">9</text>
<text x="222.5" y="101.6">11</text>
<text x="222.5" y="99.1">12</text>
<text x="222.5" y="96.5">13</text>
<text x="118.1" y="104.1">5</text>
<text x="118.1" y="106.7">6</text>
<text x="126.4" y="106.7">11</text>
<text x="126.4" y="104.1">12</text>
<text x="173.3" y="106.7">1</text>
<text x="202.8" y="106.7">1</text>
<text x="72.9" y="110.2">1</text>
<text x="84" y="112.8">3</text>
<text x="118.1" y="111.8">8</text>
<text x="118.1" y="109.2">7</text>
<text x="126.4" y="109.2">10</text>
<text x="127" y="111.8">9</text>
<text x="172.7" y="109.2">19</text>
<text x="202.2" y="109.2">19</text>
<text x="72.9" y="115.3">2</text>
<text x="163.6" y="115.8" transform="rotate(-90 163.6 115.8)">10</text>
<text x="213.4" y="115.8" transform="rotate(-90 213.4 115.8)">10</text>
<text x="250.4" y="117.9" transform="rotate(-90 250.4 117.9)">14</text>
<text x="72.4" y="125.5">4</text>
<text x="135.9" y="125">1</text>
<text x="144.7" y="125">2</text>
<text x="72.4" y="130.6">5</text>
<text x="83.5" y="128">6</text>
<text x="135.9" y="127.8">1</text>
<text x="144.7" y="127.8">2</text>
<text x="10.3" y="135.8">C</text>
<text x="250.4" y="137.6" transform="rotate(-90 250.4 137.6)">7</text>
<text x="285.3" y="135.8">C</text>
<text x="71.8" y="138.7">9</text>
<text x="83" y="141.2">8</text>
<text x="71" y="151.6">12</text>
<text x="10.3" y="185.8">D</text>
<text x="285.3" y="185.8">D</text>
<text x="35" y="199.8">1</text>
<text x="85" y="199.8">2</text>
<text x="135" y="199.8">3</text>
<text x="185" y="199.8">4</text>
<text x="235" y="199.8">5</text>
<text x="285" y="199.8">6</text>
</g>
<g font-size="1.8">
<text x="23.7" y="17.7">D4</text>
<text x="50.5" y="16.9">D5</text>
<text x="23.7" y="20.2">D3</text>
<text x="23.7" y="22.8">D2</text>
<text x="50.5" y="22">D7</text>
<text x="50.5" y="19.5">D6</text>
<text x="102.9" y="23.5">DAC_MODE 1</text>
<text x="125.5" y="23.5">~BS</text>
<text x="23.7" y="27.8">D0</text>
<text x="23.7" y="25.3">D1</text>
<text x="50.5" y="29.6">D10</text>
<text x="50.5" y="27.1">D9</text>
<text x="50.5" y="24.5">D8</text>
<text x="50.5" y="32.2">D11</text>
<text x="50.5" y="34.7">D12</text>
<text x="107.2" y="31.7">MODE</text>
<text x="125.2" y="31.7">BankSel</text>
<text x="146.7" y="35.7">A12</text>
<text x="176.5" y="35.7">WA12</text>
<text x="21.8" y="40.5">~DTACK c10</text>
<text x="23.7" y="38">R/~W</text>
<text x="50.5" y="39.8">D14</text>
<text x="50.5" y="37.2">D13</text>
<text x="146.7" y="40.8">A10</text>
<text x="146.7" y="38.3">A11</text>
<text x="176.5" y="38.3">WA11</text>
<text x="176.5" y="40.8">WA10</text>
<text x="191.1" y="38.4">10 WA15</text>
<text x="191.1" y="40.9">11 WA14</text>
<text x="224.5" y="38.3">A15</text>
<text x="224.5" y="40.8">A14</text>
<text x="21.8" y="45.6">~BGACK c12</text>
<text x="21.8" y="43.1">~BG</text>
<text x="49.3" y="44.9">~RD_Lb12</text>
<text x="50.5" y="47.4">A23</text>
<text x="50.5" y="42.3">D15</text>
<text x="147.9" y="43.3">A9</text>
<text x="147.9" y="45.9">A8</text>
<text x="177.7" y="45.9">WA8</text>
<text x="177.7" y="43.3">WA9</text>
<text x="191.1" y="43.4">12 WA13</text>
<text x="191.1" y="46">13 WA1</text>
<text x="224.5" y="45.9">A1</text>
<text x="224.5" y="43.3">A13</text>
<text x="21.8" y="48.2">~BR</text>
<text x="22.5" y="53.2">CLK</text>
<text x="22.5" y="50.7">~WR_U c14</text>
<text x="50.5" y="52.5">A21</text>
<text x="50.5" y="49.9">A22</text>
<text x="147.9" y="51">A6</text>
<text x="147.9" y="53.5">A5</text>
<text x="147.9" y="48.4">A7</text>
<text x="177.7" y="48.4">WA7</text>
<text x="177.7" y="53.5">WA5</text>
<text x="177.7" y="51">WA6</text>
<text x="191.1" y="48.5">14 WA2</text>
<text x="191.1" y="51.1">15 WA3</text>
<text x="191.1" y="53.6">16 WA4</text>
<text x="224.5" y="48.4">A2</text>
<text x="224.5" y="53.5">A4</text>
<text x="224.5" y="51">A3</text>
<text x="22.5" y="55.8">~RD_U c16</text>
<text x="23.1" y="58.3">~HALT c17</text>
<text x="49.3" y="55">~WR_Lb16</text>
<text x="50.5" y="57.6">A20</text>
<text x="21.8" y="63.4">~VMA</text>
<text x="21.8" y="65.9">E</text>
<text x="23.1" y="60.9">~RST</text>
<text x="50.5" y="65.2">A17</text>
<text x="50.5" y="62.6">A18</text>
<text x="50.5" y="60.1">A19</text>
<text x="21.8" y="68.5">~VPA</text>
<text x="22.5" y="71">~BERR c22</text>
<text x="50.5" y="70.3">A15</text>
<text x="50.5" y="67.7">A16</text>
<text x="50.5" y="75.3">A13</text>
<text x="50.5" y="77.9">A12</text>
<text x="50.5" y="72.8">A14</text>
<text x="50.5" y="80.4">A11</text>
<text x="50.5" y="83">A10</text>
<text x="146" y="83.7">D4</text>
<text x="177.6" y="83.7">WD4</text>
<text x="195.8" y="83.7">WD5</text>
<text x="227.5" y="83.7">D5</text>
<text x="25" y="88.8">A1</text>
<text x="50.5" y="85.5">A9</text>
<text x="50.5" y="88">A8</text>
<text x="146" y="88.8">D2</text>
<text x="146" y="86.3">D3</text>
<text x="177.6" y="88.8">WD2</text>
<text x="177.6" y="86.3">WD3</text>
<text x="192.7" y="86.4">10 WD6</text>
<text x="192.7" y="88.9">11 WD7</text>
<text x="227.5" y="88.8">D7</text>
<text x="227.5" y="86.3">D6</text>
<text x="25" y="93.9">A3</text>
<text x="25" y="91.3">A2</text>
<text x="50.5" y="90.6">A7</text>
<text x="50.5" y="93.1">A6</text>
<text x="50.5" y="95.7">A5</text>
<text x="109.8" y="93.9">~BWR_L 1</text>
<text x="146" y="91.3">D1</text>
<text x="146" y="93.9">D0</text>
<text x="177.6" y="93.9">WD0</text>
<text x="177.6" y="91.3">WD1</text>
<text x="192.7" y="91.4">12 WD8</text>
<text x="192.7" y="94">13 WD9</text>
<text x="227.5" y="93.9">D9</text>
<text x="227.5" y="91.3">D8</text>
<text x="25" y="96.4">A4</text>
<text x="109.5" y="99">~BWR_U 3</text>
<text x="109.7" y="96.4">~BRD_U</text>
<text x="110" y="101.5">~BRD_L</text>
<text x="146" y="99">D14</text>
<text x="146" y="96.4">D13</text>
<text x="146" y="101.5">D15</text>
<text x="176.5" y="99">WD14</text>
<text x="176.5" y="96.4">WD13</text>
<text x="176.5" y="101.5">WD15</text>
<text x="192.7" y="96.5">14 WD10</text>
<text x="192.7" y="99.1">15 WD11</text>
<text x="192.7" y="101.6">16 WD12</text>
<text x="226.3" y="96.4">D10</text>
<text x="226.3" y="99">D11</text>
<text x="226.3" y="101.5">D12</text>
<text x="109.2" y="104">BankSel</text>
<text x="111.5" y="106.6">MODE</text>
<text x="176.5" y="106.6">R/~W</text>
<text x="195.8" y="106.6">R/~W</text>
<text x="57.9" y="110.1">~BS</text>
<text x="86.6" y="112.7">~BRD_L</text>
<text x="106.9" y="109.1">DAC_MODE 7</text>
<text x="178.1" y="109.1">~BS</text>
<text x="195.8" y="109.1">~BS</text>
<text x="65.8" y="115.2">~RD_L</text>
<text x="65" y="130.5">~RD_U</text>
<text x="86.1" y="127.9">~BRD_U</text>
<text x="64.6" y="143.7">~WR_L 10</text>
<text x="85.6" y="141.1">~BWR_L</text>
<text x="82.2" y="154.2">11 ~BWR_U</text>
<text x="64.1" y="156.6">~WR_U 13</text>
</g>
<g font-size="1.8" fill="#008484">
<text x="70.6" y="15.8">+5V</text>
<text x="83.8" y="15.8">a1</text>
<text x="34.3" y="18.9">c1</text>
<text x="34.3" y="21.4">c2</text>
<text x="34.3" y="23.9">c3</text>
<text x="59.9" y="18.1">b1</text>
<text x="59.9" y="20.6">b2</text>
<text x="59.9" y="23.2">b3</text>
<text x="70.6" y="18.4">+5V</text>
<text x="71.3" y="20.9">GND</text>
<text x="83.8" y="18.4">a2</text>
<text x="83.8" y="20.9">a3</text>
<text x="83.8" y="23.4">a4</text>
<text x="113.3" y="21.7">Conn_02x01</text>
<text x="118" y="19.1">J6</text>
<text x="34.3" y="26.5">c4</text>
<text x="34.3" y="29">c5</text>
<text x="59.9" y="25.7">b4</text>
<text x="59.9" y="28.3">b5</text>
<text x="71.3" y="28.5">GND</text>
<text x="83.8" y="26">a5</text>
<text x="83.8" y="28.5">a6</text>
<text x="113" y="29.8">Conn_02x01</text>
<text x="117.7" y="27.2">J7</text>
<text x="161.1" y="25">+5V</text>
<text x="209.8" y="25">+5V</text>
<text x="34.3" y="31.6">c6</text>
<text x="34.3" y="34.1">c7</text>
<text x="59.9" y="30.8">b6</text>
<text x="59.9" y="33.3">b7</text>
<text x="59.9" y="35.9">b8</text>
<text x="83.8" y="31.1">a7</text>
<text x="83.8" y="33.6">a8</text>
<text x="117.5" y="34.9">J5</text>
<text x="152.3" y="33.2">74HC245</text>
<text x="158.4" y="30.7">U5</text>
<text x="185.6" y="33.8">2x08</text>
<text x="186.8" y="31.3">J2</text>
<text x="213.9" y="30.7">U4</text>
<text x="213.9" y="33.2">74HC245</text>
<text x="226.6" y="32.6">JP1</text>
<text x="34.3" y="41.7">c10</text>
<text x="34.3" y="36.6">c8</text>
<text x="34.3" y="39.2">c9</text>
<text x="59.9" y="41">b10</text>
<text x="59.9" y="38.4">b9</text>
<text x="71.3" y="36.1">GND</text>
<text x="83.8" y="38.7">a10</text>
<text x="83.8" y="41.2">a11</text>
<text x="83.8" y="36.1">a9</text>
<text x="112.8" y="37.4">Conn_02x01</text>
<text x="156.5" y="42">B2</text>
<text x="156.5" y="39.4">B1</text>
<text x="156.5" y="36.9">B0</text>
<text x="163.9" y="38.3" transform="rotate(-90 163.9 38.3)">VCC</text>
<text x="167.2" y="36.9">A0</text>
<text x="167.2" y="39.4">A1</text>
<text x="167.2" y="42">A2</text>
<text x="205.2" y="36.9">A0</text>
<text x="205.2" y="39.4">A1</text>
<text x="205.2" y="42">A2</text>
<text x="212.7" y="38.3" transform="rotate(-90 212.7 38.3)">VCC</text>
<text x="215.8" y="42">B2</text>
<text x="215.8" y="39.4">B1</text>
<text x="215.8" y="36.9">B0</text>
<text x="34.3" y="44.3">c11</text>
<text x="34.3" y="46.8">c12</text>
<text x="59.9" y="43.5">b11</text>
<text x="59.9" y="46">b12</text>
<text x="71.3" y="43.8">GND</text>
<text x="83.8" y="43.8">a12</text>
<text x="83.8" y="46.3">a13</text>
<text x="110.8" y="45.3">GND</text>
<text x="123.5" y="45.3">GND</text>
<text x="156.5" y="47.1">B4</text>
<text x="156.5" y="44.5">B3</text>
<text x="167.2" y="44.5">A3</text>
<text x="167.2" y="47.1">A4</text>
<text x="205.2" y="44.5">A3</text>
<text x="205.2" y="47.1">A4</text>
<text x="215.8" y="47.1">B4</text>
<text x="215.8" y="44.5">B3</text>
<text x="230.2" y="42.2">GND</text>
<text x="34.3" y="49.3">c13</text>
<text x="34.3" y="51.9">c14</text>
<text x="59.9" y="48.6">b13</text>
<text x="59.9" y="51.1">b14</text>
<text x="59.9" y="53.7">b15</text>
<text x="71.3" y="51.4">GND</text>
<text x="83.8" y="48.8">a14</text>
<text x="83.8" y="51.4">a15</text>
<text x="83.8" y="53.9">a16</text>
<text x="156.5" y="52.1">B6</text>
<text x="156.5" y="49.6">B5</text>
<text x="167.2" y="49.6">A5</text>
<text x="167.2" y="52.1">A6</text>
<text x="205.2" y="49.6">A5</text>
<text x="205.2" y="52.1">A6</text>
<text x="215.8" y="52.1">B6</text>
<text x="215.8" y="49.6">B5</text>
<text x="34.3" y="54.4">c15</text>
<text x="34.3" y="57">c16J1C</text>
<text x="34.3" y="59.5">c17</text>
<text x="59.9" y="56.2">b16</text>
<text x="59.9" y="58.7">b17</text>
<text x="61.2" y="56.8">J1B</text>
<text x="61.2" y="59.4">3x32</text>
<text x="71.3" y="59">GND</text>
<text x="83.8" y="56.5">a17</text>
<text x="83.8" y="59">a18</text>
<text x="84.8" y="54.5">J1A</text>
<text x="84.8" y="57.1">3x32</text>
<text x="156.5" y="54.7">B7</text>
<text x="164" y="59.8">A-&gt;B</text>
<text x="167.2" y="54.7">A7</text>
<text x="205.2" y="59.8">A-&gt;B</text>
<text x="205.2" y="54.7">A7</text>
<text x="215.8" y="54.7">B7</text>
<text x="34.3" y="62">c18</text>
<text x="34.3" y="64.6">c19</text>
<text x="38" y="60.1">3x32</text>
<text x="59.9" y="61.3">b18</text>
<text x="59.9" y="63.8">b19</text>
<text x="83.8" y="61.5">a19</text>
<text x="83.8" y="64.1">a20</text>
<text x="163.9" y="63" transform="rotate(-90 163.9 63)">GND</text>
<text x="167.1" y="62.3">CE</text>
<text x="174.3" y="65.8">GND</text>
<text x="197.6" y="65.8">GND</text>
<text x="205.2" y="62.3">CE</text>
<text x="212.7" y="63" transform="rotate(-90 212.7 63)">GND</text>
<text x="34.3" y="67.1">c20</text>
<text x="34.3" y="69.7">c21</text>
<text x="59.9" y="66.4">b20</text>
<text x="59.9" y="68.9">b21</text>
<text x="59.9" y="71.4">b22</text>
<text x="71.3" y="66.6">GND</text>
<text x="83.8" y="66.6">a21</text>
<text x="83.8" y="69.2">a22</text>
<text x="83.8" y="71.7">a23</text>
<text x="156.5" y="70.2">GND</text>
<text x="204.8" y="71.2">GND</text>
<text x="34.3" y="72.2">c22</text>
<text x="34.3" y="74.7">c23</text>
<text x="34.3" y="77.3">c24</text>
<text x="59.9" y="74">b23</text>
<text x="59.9" y="76.5">b24</text>
<text x="71.3" y="74.2">GND</text>
<text x="83.8" y="74.2">a24</text>
<text x="83.8" y="76.8">a25</text>
<text x="165.9" y="75.8">+5V</text>
<text x="211.6" y="73">+5V</text>
<text x="34.3" y="79.8">c25</text>
<text x="34.3" y="82.4">c26</text>
<text x="59.9" y="79.1">b25</text>
<text x="59.9" y="81.6">b26</text>
<text x="71.3" y="81.9">GND</text>
<text x="83.8" y="79.3">a26</text>
<text x="83.8" y="81.9">a27</text>
<text x="153" y="81.2">74HC245</text>
<text x="159.1" y="78.7">U2</text>
<text x="187.1" y="82.1">2x08</text>
<text x="188.3" y="79.6">J4</text>
<text x="215.6" y="78.7">U1</text>
<text x="215.6" y="81.2">74HC245</text>
<text x="34.3" y="84.9">c27</text>
<text x="34.3" y="87.4">c28</text>
<text x="34.3" y="90">c29</text>
<text x="59.9" y="84.1">b27</text>
<text x="59.9" y="86.7">b28</text>
<text x="59.9" y="89.2">b29</text>
<text x="71.3" y="89.5">GND</text>
<text x="83.8" y="84.4">a28</text>
<text x="83.8" y="86.9">a29</text>
<text x="83.8" y="89.5">a30</text>
<text x="122" y="89.5">J3</text>
<text x="157.2" y="90">B2</text>
<text x="157.2" y="87.4">B1</text>
<text x="157.2" y="84.9">B0</text>
<text x="164.7" y="86.3" transform="rotate(-90 164.7 86.3)">VCC</text>
<text x="168" y="84.9">A0</text>
<text x="168" y="87.4">A1</text>
<text x="168" y="90">A2</text>
<text x="207" y="84.9">A0</text>
<text x="207" y="87.4">A1</text>
<text x="207" y="90">A2</text>
<text x="214.4" y="86.3" transform="rotate(-90 214.4 86.3)">VCC</text>
<text x="217.6" y="90">B2</text>
<text x="217.6" y="87.4">B1</text>
<text x="217.6" y="84.9">B0</text>
<text x="34.3" y="92.5">c30</text>
<text x="34.3" y="95.1">c31</text>
<text x="59.9" y="91.8">b30</text>
<text x="59.9" y="94.3">b31</text>
<text x="83.8" y="92">a31</text>
<text x="83.8" y="94.6">a32</text>
<text x="120.2" y="92">02x08</text>
<text x="134.2" y="96" transform="rotate(-90 134.2 96)">+5V</text>
<text x="157.2" y="95.1">B4</text>
<text x="157.2" y="92.5">B3</text>
<text x="168" y="92.5">A3</text>
<text x="168" y="95.1">A4</text>
<text x="207" y="92.5">A3</text>
<text x="207" y="95.1">A4</text>
<text x="217.6" y="95.1">B4</text>
<text x="217.6" y="92.5">B3</text>
<text x="34.3" y="97.6">c32</text>
<text x="59.9" y="96.8">b32</text>
<text x="157.2" y="100.1">B6</text>
<text x="157.2" y="97.6">B5</text>
<text x="168" y="97.6">A5</text>
<text x="168" y="100.1">A6</text>
<text x="207" y="97.6">A5</text>
<text x="207" y="100.1">A6</text>
<text x="217.6" y="100.1">B6</text>
<text x="217.6" y="97.6">B5</text>
<text x="77.1" y="107">U3A</text>
<text x="157.2" y="102.7">B7</text>
<text x="164.8" y="107.8">A-&gt;B</text>
<text x="168" y="102.7">A7</text>
<text x="207" y="107.8">A-&gt;B</text>
<text x="207" y="102.7">A7</text>
<text x="217.6" y="102.7">B7</text>
<text x="75.4" y="109.5">74LS32</text>
<text x="133.4" y="108.4">GND</text>
<text x="164.7" y="111" transform="rotate(-90 164.7 111)">GND</text>
<text x="167.9" y="110.3">CE</text>
<text x="207" y="110.3">CE</text>
<text x="214.4" y="111" transform="rotate(-90 214.4 111)">GND</text>
<text x="252.8" y="113.3">+5V</text>
<text x="114.8" y="118.2">GND</text>
<text x="74.9" y="123.3">74LS32</text>
<text x="76.5" y="120.7">U3B</text>
<text x="145.6" y="122.2">+5V</text>
<text x="161.8" y="123.3">GND</text>
<text x="211.6" y="123.3">GND</text>
<text x="251.5" y="123.9" transform="rotate(-90 251.5 123.9)">VCC</text>
<text x="256.8" y="126.9">U3E</text>
<text x="256.8" y="129.5">74LS32</text>
<text x="74.1" y="136.7">74LS32</text>
<text x="75.8" y="134.2">U3C</text>
<text x="132.6" y="134.2">GND</text>
<text x="165.9" y="138">+5V</text>
<text x="251.5" y="133.4" transform="rotate(-90 251.5 133.4)">GND</text>
<text x="165.7" y="143.1">GND</text>
<text x="203.2" y="139.3">C7</text>
<text x="203.2" y="141.9">C_Polarized_Small</text>
<text x="75.8" y="148.4">U3D</text>
<text x="248.7" y="145.6">GND</text>
<text x="74.1" y="150.2">74LS32</text>
</g>
</svg>
